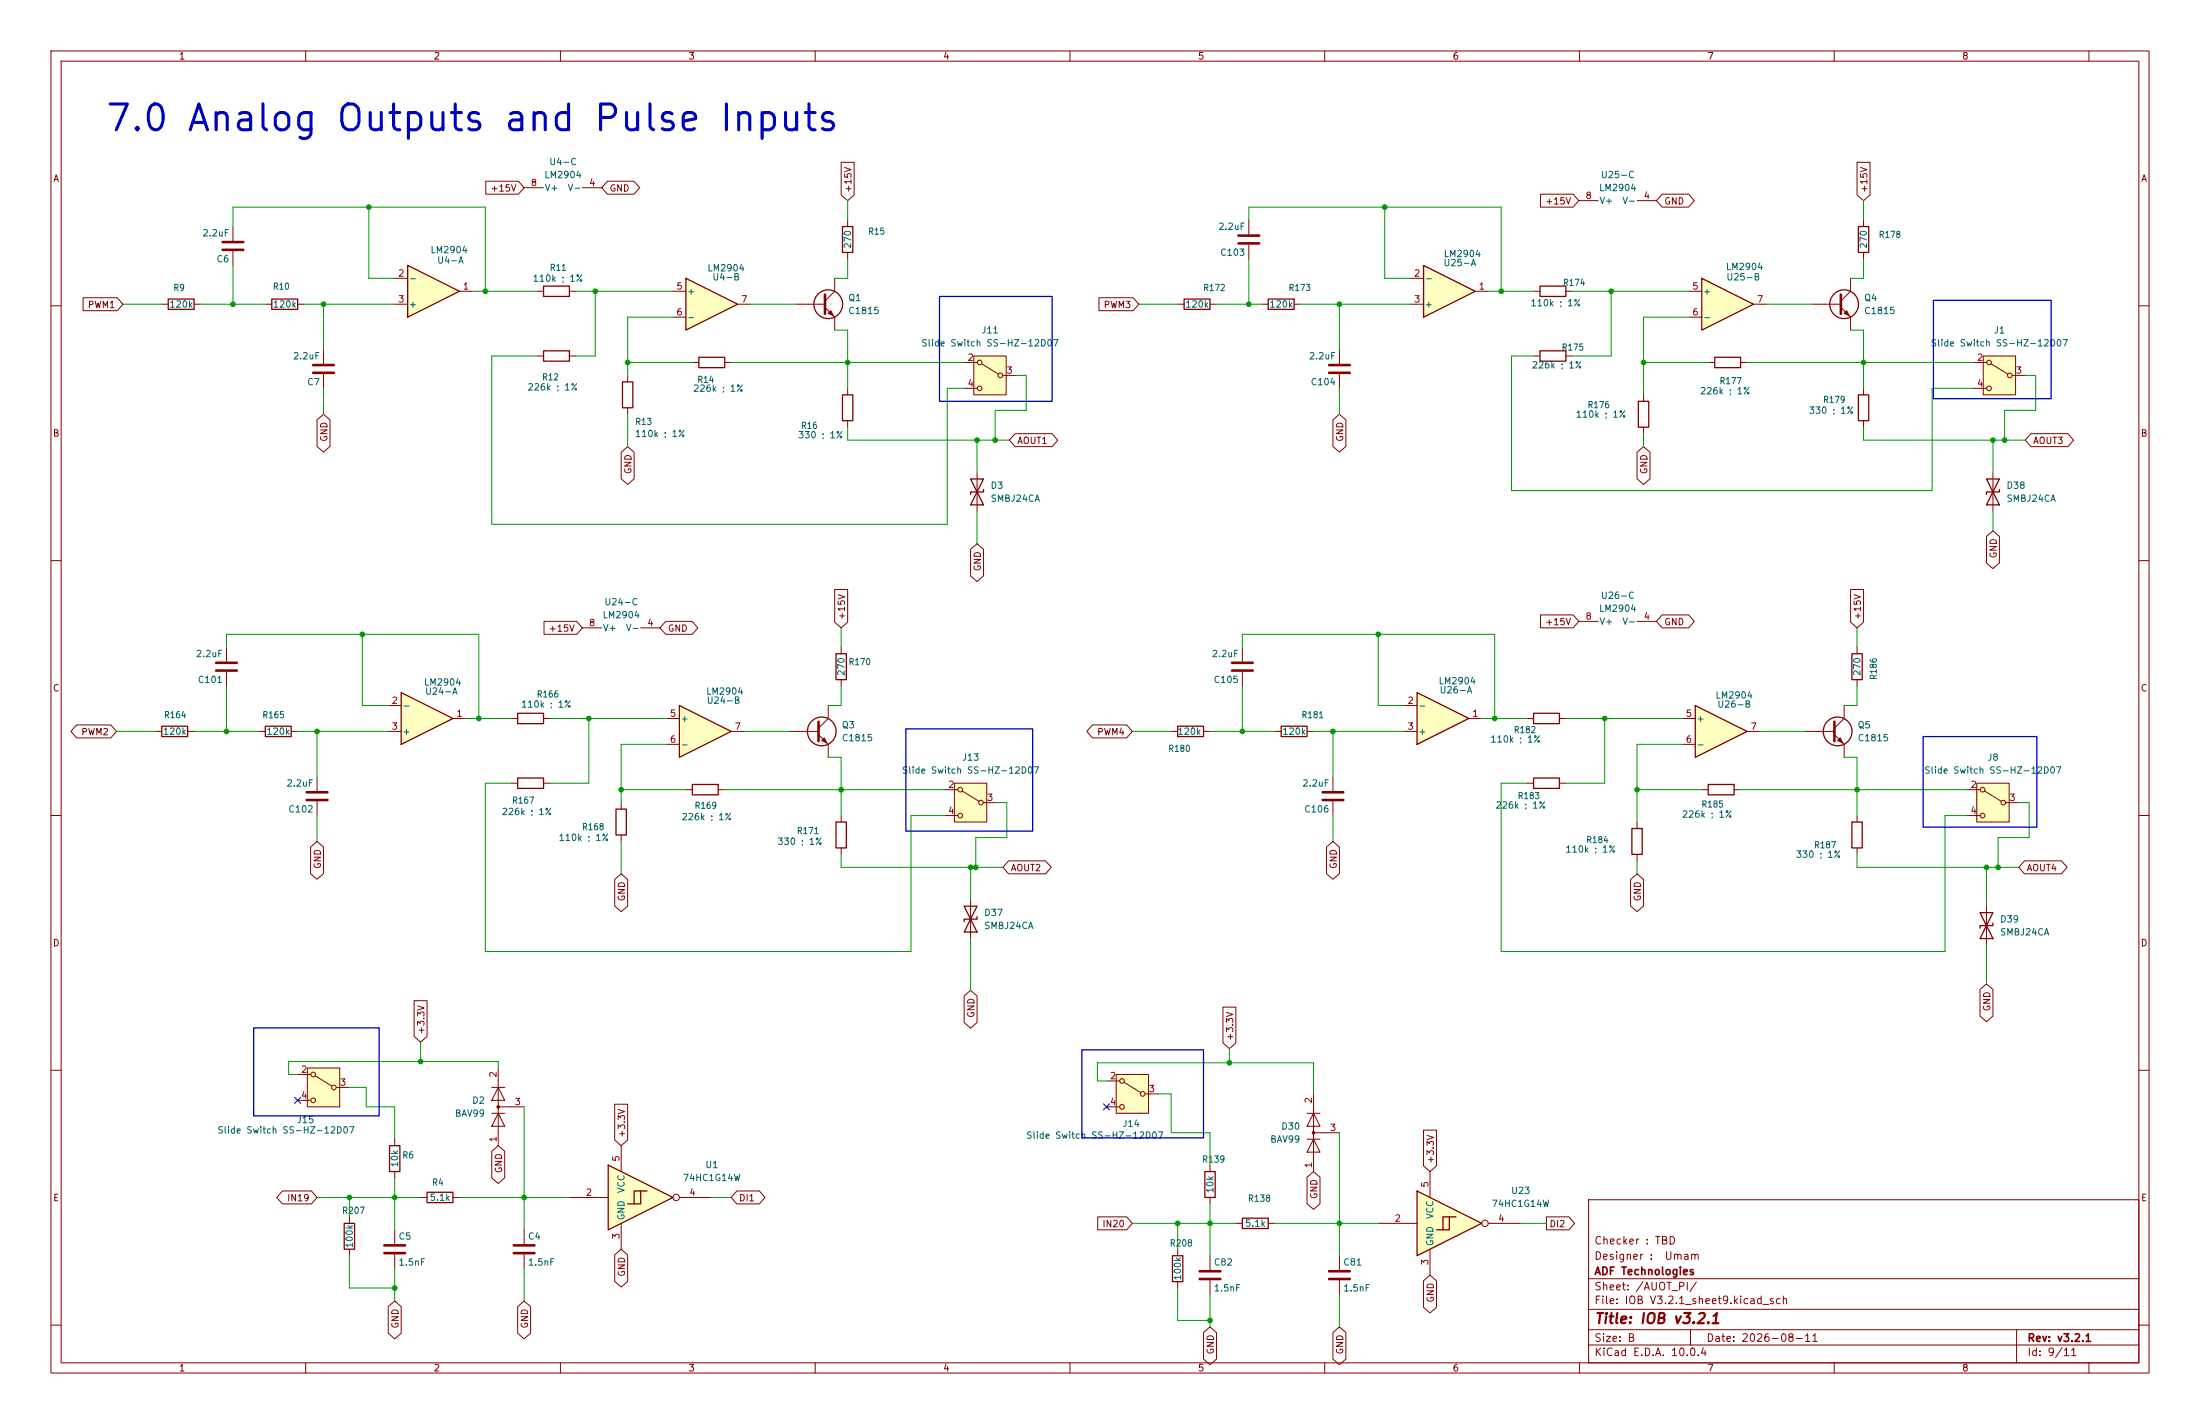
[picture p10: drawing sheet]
<svg xmlns="http://www.w3.org/2000/svg" width="432mm" height="279mm" viewBox="0 0 432 279" stroke-linecap="round" stroke-linejoin="round" font-family="sans-serif">
<g fill="none" stroke="#840000" stroke-width=".2">
<path d="M10 10h411.8v259.4h-411.8zM12 12h407.8v255.4h-407.8zM60 10v2M110 10v2M160 10v2M210 10v2M260 10v2M310 10v2M360 10v2M410 10v2M10 60h2M419.8 60h2"/>
<path d="M10 110h2M419.8 110h2M10 160h2M419.8 160h2M10 210h2M419.8 210h2M237.5 228.6v1.3M237.5 235v1.2M311.8 235.4h108v32h-108zM10 260h2M311.8 256.9h108M311.8 250.9h108"/>
<path d="M419.8 260h2M60 267.4v2M110 267.4v2M160 267.4v2M210 267.4v2M260 267.4v2M310 267.4v2M311.8 263.9h108M311.8 260.9h108M331.8 260.9v3M360 267.4v2M395.8 260.9v6.5"/>
<path d="M410 267.4v2"/>
</g>
<path d="M236.5 229.9h2v5.1h-2z" fill="none" stroke="#840000" stroke-width=".25"/>
<path d="M278.1 135.9l10.2 5.1-10.2 5.1z" fill="#ffffc2"/>
<path d="M33 58.7h5.1v2h-5.1zM53.3 58.7h5.1v2h-5.1zM364.7 44.5h2.1v5h-2.1zM321.6 78.7h2v5.1h-2zM336.5 70.1h5.1v2h-5.1zM278.1 135.9l10.2 5.1-10.2 5.1zM120.9 158.8h2v5h-2z" fill="none" stroke="#840000" stroke-width=".25"/>
<g fill="none" stroke="#840000" stroke-width=".2">
<path d="M31.7 59.7h1.3M38.1 59.7h1.3M45.7 44.5v2.7M45.7 49.3v2.8M52.1 59.7h1.2M58.4 59.7h1.3M365.8 43.2v1.3M365.8 49.5v1.3M322.6 77.5v1.2M335.3 71.1h1.2M341.6 71.1h1.3M322.6 83.8v1.3"/>
<path d="M275.6 138.4h2.5M121.9 157.5v1.3M275.6 143.5h2.5M288.3 141h2.5M121.9 163.8v1.3M102.9 241.3v2.8M102.9 246.1v2.8M237.5 246.4v2.8M237.5 251.2v2.8"/>
</g>
<path d="M43.7 49h4.1M43.7 47.5h4.1M100.8 244.3h4.1M100.8 245.9h4.1M235.5 249.4h4M235.5 251h4" fill="none" stroke="#840000" stroke-width=".51"/>
<path d="M80 52.1l10.2 5.1-10.2 5z" fill="#ffffc2"/>
<g fill="none" stroke="#840000" stroke-width=".25">
<path d="M80 52.1l10.2 5.1-10.2 5zM364.7 77.5h2.1v5.1h-2.1z"/>
<circle cx="361.9" cy="59.7" r="2.82"/>
</g>
<g fill="none" stroke="#840000" stroke-width=".2">
<path d="M309.9 39.4h3.8M321.3 39.4h3.8M77.5 54.6h2.5M77.5 59.7h2.5M90.2 57.2h2.5M355.6 59.7h5.7M363.2 54.6v2.6l-1.9 1.9M63.5 68.6v2.8M63.5 73.4v2.8M361.3 60.3l1.9 1.9v2.6M365.8 76.2v1.3M365.8 82.6v1.2"/>
<path d="M243.8 127v2.8M243.8 131.8v2.8M96.5 218.4h2.6M96.5 213.4h2.6M97.8 218.4l1.3 2.6h-2.6zM97.8 213.4l1.3 2.5h-2.6zM97.8 209.6v15.2M97.8 217.2h5.1"/>
</g>
<path d="M361.3 57.8v3.8M61.5 73.2h4M61.5 71.6h4M241.8 131.6h4.1M241.8 130h4.1" fill="none" stroke="#840000" stroke-width=".51"/>
<g fill="#840000" stroke="#840000" stroke-width=".2">
<path d="M361.9 61.5l.6-.5 .5 1z"/>
<circle cx="97.8" cy="217.2" r=".25"/>
</g>
<path d="M60.3 209.6h6.4v7.6h-6.4z" fill="#ffffc2"/>
<g fill="none" stroke="#840000" stroke-width=".2">
<path d="M44.4 127v2.8M44.4 131.8v2.8M30.5 143.5h1.2M36.8 143.5h1.3M50.8 143.5h1.3M57.1 143.5h1.3M100.3 153.7h1.3M106.7 153.7h1.2M58.4 210.8h2.6M58.4 215.9h2.6M60.3 209.6h6.4v7.6h-6.4zM61.8 211.1l3.4 2"/>
<path d="M66 213.4h2.6"/>
<circle cx="61.5" cy="215.9" r=".46"/>
<circle cx="61.5" cy="210.8" r=".46"/>
<circle cx="65.5" cy="213.4" r=".46"/>
</g>
<path d="M31.7 142.5h5.1v2h-5.1zM52.1 142.5h5v2h-5zM101.6 152.7h5.1v2h-5.1z" fill="none" stroke="#840000" stroke-width=".25"/>
<path d="M42.4 131.6h4.1M42.4 130h4.1" fill="none" stroke="#840000" stroke-width=".51"/>
<path d="M334 54.6l10.2 5.1-10.2 5.1z" fill="#ffffc2"/>
<path d="M334 54.6l10.2 5.1-10.2 5.1z" fill="none" stroke="#840000" stroke-width=".25"/>
<path d="M331.5 57.2h2.5M344.2 59.7h2.5M331.5 62.2h2.5" fill="none" stroke="#840000" stroke-width=".2"/>
<path d="M78.7 135.9l10.2 5.1-10.2 5.1z" fill="#ffffc2"/>
<g fill="none" stroke="#840000" stroke-width=".25">
<path d="M78.7 135.9l10.2 5.1-10.2 5.1z"/>
<circle cx="360.7" cy="143.5" r="2.82"/>
</g>
<path d="M76.2 138.4h2.5M361.9 138.4v2.6l-1.9 1.9M76.2 143.5h2.5M88.9 141h2.5M354.3 143.5h5.7M360 144.1l1.9 2v2.5M256.5 218.4h2.6M257.8 218.4l1.3 2.6h-2.6zM257.8 214.6v15.3M256.5 223.5h2.6M257.8 223.5l1.3 2.6h-2.6zM257.8 222.3h5.1" fill="none" stroke="#840000" stroke-width=".2"/>
<g fill="#840000" stroke="#840000" stroke-width=".2">
<path d="M360.7 145.3l.5-.5 .5 1z"/>
<circle cx="257.8" cy="222.2" r=".25"/>
</g>
<path d="M360 141.6v3.8" fill="none" stroke="#840000" stroke-width=".51"/>
<path d="M332.7 138.4l10.2 5.1-10.2 5.1z" fill="#ffffc2"/>
<path d="M302.3 56.1h5v2.1h-5zM302.3 68.8h5v2.1h-5zM101.6 140h5.1v2h-5.1zM332.7 138.4l10.2 5.1-10.2 5.1zM335.3 153.9h5.1v2.1h-5.1z" fill="none" stroke="#840000" stroke-width=".25"/>
<path d="M301 57.2h1.3M307.3 57.2h1.3M301 69.9h1.3M307.3 69.9h1.3M100.3 141h1.3M106.7 141h1.2M330.2 141h2.5M330.2 146.1h2.5M334 154.9h1.3M340.4 154.9h1.2M342.9 143.5h2.5" fill="none" stroke="#840000" stroke-width=".2"/>
<path d="M134.6 54.6l10.2 5.1-10.2 5.1z" fill="#ffffc2"/>
<path d="M134.6 54.6l10.2 5.1-10.2 5.1zM137.2 70.1h5v2h-5zM165.4 77.5h2v5.1h-2z" fill="none" stroke="#840000" stroke-width=".25"/>
<path d="M132.1 57.2h2.5M144.8 59.7h2.5M132.1 62.2h2.5M135.9 71.1h1.3M142.2 71.1h1.3M166.4 76.2v1.3M166.4 82.6v1.2" fill="none" stroke="#840000" stroke-width=".2"/>
<path d="M219.1 210.8h6.3v7.6h-6.3z" fill="#ffffc2"/>
<g fill="none" stroke="#840000" stroke-width=".2">
<path d="M166.4 43.2v1.3M166.4 49.5v1.3M247.6 59.7h1.3M254 59.7h1.3M391.2 92.7v7.6M389.9 177.8v7.6M217.2 212.1h2.5M217.2 217.2h2.5M219.1 210.8h6.3v7.6h-6.3zM220.6 212.3l3.3 2.1M224.8 214.6h2.5"/>
<circle cx="220.2" cy="217.2" r=".46"/>
<circle cx="220.2" cy="212.1" r=".46"/>
<circle cx="224.3" cy="214.6" r=".46"/>
</g>
<path d="M165.4 44.5h2v5h-2zM248.9 58.7h5.1v2h-5.1zM389.9 94l2.5 5.1h-2.5l2.5-5.1zM392.4 96v.5h-2.5v.5M388.6 179.1l2.6 5.1h-2.6l2.6-5.1zM391.2 181.1v.5h-2.6v.5" fill="none" stroke="#840000" stroke-width=".25"/>
<path d="M191.1 69.9h6.4v7.6h-6.4z" fill="#ffffc2"/>
<g fill="none" stroke="#840000" stroke-width=".2">
<path d="M189.2 71.1h2.6M189.2 76.2h2.6M191.1 69.9h6.4v7.6h-6.4zM192.7 71.4l3.3 2M196.8 73.7h2.6"/>
<circle cx="192.3" cy="71.1" r=".46"/>
<circle cx="192.3" cy="76.2" r=".46"/>
<circle cx="196.3" cy="73.7" r=".46"/>
</g>
<path d="M278.1 233.7l12.7 6.3-12.7 6.4z" fill="#ffffc2"/>
<path d="M106.7 68.8h5.1v2.1h-5.1zM122.2 74.9h2v5.1h-2zM190.5 94l2.5 5.1h-2.5l2.5-5.1zM193 96v.5h-2.5v.5M363.5 128.3h2v5.1h-2zM251.5 142.5h5v2h-5zM301 152.7h5.1v2h-5.1zM320.3 162.6h2v5h-2zM363.5 161.3h2v5.1h-2zM278.1 233.7l12.7 6.3-12.7 6.4zM284.5 238.8v2.5h-2.6M285.7 238.8h-2.5v2.5" fill="none" stroke="#840000" stroke-width=".25"/>
<g fill="none" stroke="#840000" stroke-width=".2">
<path d="M105.4 69.9h1.3M111.8 69.9h1.2M123.2 73.7v1.2M262.9 68.6v2.8M262.9 73.4v2.8M123.2 80v1.3M191.8 92.7v7.6M309.9 121.9h3.8M321.3 121.9h3.8M364.5 127v1.3M364.5 133.4v1.2M250.2 143.5h1.3"/>
<path d="M256.5 143.5h1.3M261.6 152.4v2.8M261.6 157.2v2.8M299.7 153.7h1.3M306.1 153.7h1.2M321.3 161.3v1.3M321.3 167.6v1.3M364.5 160v1.3M364.5 166.4v1.2M280.7 229.9v5.1M270.5 240h7.6M280.7 245.1v5.1"/>
<path d="M292.1 240h6.3"/>
<circle cx="291.5" cy="240" r=".63"/>
</g>
<path d="M260.9 73.2h4M260.9 71.6h4M259.6 157h4.1M259.6 155.4h4.1" fill="none" stroke="#840000" stroke-width=".51"/>
<path d="M389.3 69.9h6.3v7.6h-6.3z" fill="#ffffc2"/>
<g fill="none" stroke="#840000" stroke-width=".2">
<path d="M102.9 36.8h3.8M114.3 36.8h3.8M105.4 57.2h1.3M111.8 57.2h1.2M156.2 59.7h5.7M163.8 54.6v2.6l-1.9 1.9M231.1 59.7h1.3M237.5 59.7h1.3M245.1 43.2v2.8M245.1 48v2.8M161.9 60.3l1.9 1.9v2.6M387.3 71.1h2.6"/>
<path d="M387.3 76.2h2.6M389.3 69.9h6.3v7.6h-6.3zM390.8 71.4l3.3 2M395 73.7h2.5"/>
<circle cx="390.4" cy="71.1" r=".46"/>
<circle cx="390.4" cy="76.2" r=".46"/>
<circle cx="394.5" cy="73.7" r=".46"/>
</g>
<g fill="none" stroke="#840000" stroke-width=".25">
<path d="M106.7 56.1h5.1v2.1h-5.1zM232.4 58.7h5.1v2h-5.1z"/>
<circle cx="162.6" cy="59.7" r="2.82"/>
</g>
<path d="M161.9 57.8v3.8M243.1 47.8h4M243.1 46.2h4" fill="none" stroke="#840000" stroke-width=".51"/>
<path d="M162.6 61.5l.5-.5 .5 1z" fill="#840000" stroke="#840000" stroke-width=".2"/>
<path d="M279.4 52.1l10.2 5.1-10.2 5z" fill="#ffffc2"/>
<path d="M279.4 52.1l10.2 5.1-10.2 5zM301 140h5.1v2h-5.1zM231.1 142.5h5.1v2h-5.1zM243.8 239h5.1v2h-5.1zM230.1 246.4h2.1v5.1h-2.1z" fill="none" stroke="#840000" stroke-width=".25"/>
<g fill="none" stroke="#840000" stroke-width=".2">
<path d="M276.9 54.6h2.5M276.9 59.7h2.5M289.6 57.2h2.5M62.2 152.4v2.8M62.2 157.2v2.8M229.9 143.5h1.2M236.2 143.5h1.3M299.7 141h1.3M306.1 141h1.2M231.1 245.1v1.3M231.1 251.5v1.2M242.6 240h1.2"/>
<path d="M248.9 240h1.3M262.9 246.4v2.8M262.9 251.2v2.8"/>
</g>
<path d="M60.2 157h4.1M60.2 155.4h4.1M260.9 249.4h4M260.9 251h4" fill="none" stroke="#840000" stroke-width=".51"/>
<path d="M388 153.7h6.3v7.6h-6.3z" fill="#ffffc2"/>
<g fill="none" stroke="#840000" stroke-width=".2">
<path d="M162.6 138.4v2.6l-1.9 1.9M165.1 127v1.3M165.1 133.4v1.2M154.9 143.5h5.8M160.7 144.1l1.9 2v2.5M386.1 154.9h2.5M388 153.7h6.3v7.6h-6.3zM389.5 155.2l3.3 2M393.7 157.5h2.5M386.1 160h2.5"/>
<circle cx="389.1" cy="154.9" r=".46"/>
<circle cx="393.2" cy="157.5" r=".46"/>
<circle cx="389.1" cy="160" r=".46"/>
</g>
<path d="M160.7 141.6v3.8" fill="none" stroke="#840000" stroke-width=".51"/>
<g fill="none" stroke="#840000" stroke-width=".25">
<path d="M164.1 128.3h2v5.1h-2z"/>
<circle cx="161.3" cy="143.5" r="2.82"/>
</g>
<path d="M161.3 145.3l.5-.5 .5 1z" fill="#840000" stroke="#840000" stroke-width=".2"/>
<path d="M133.3 138.4l10.2 5.1-10.2 5.1z" fill="#ffffc2"/>
<path d="M133.3 138.4l10.2 5.1-10.2 5.1zM135.9 153.9h5.1v2.1h-5.1zM164.1 161.3h2v5.1h-2z" fill="none" stroke="#840000" stroke-width=".25"/>
<path d="M130.8 141h2.5M130.8 146.1h2.5M134.6 154.9h1.3M141 154.9h1.2M143.5 143.5h2.5M165.1 160v1.3M165.1 166.4v1.2" fill="none" stroke="#840000" stroke-width=".2"/>
<path d="M187.3 153.7h6.4v7.6h-6.4z" fill="#ffffc2"/>
<g fill="none" stroke="#840000" stroke-width=".2">
<path d="M114.3 123.2h3.8M125.7 123.2h3.8M185.4 154.9h2.6M187.3 153.7h6.4v7.6h-6.4zM188.8 155.2l3.4 2M193 157.5h2.6M185.4 160h2.6M190.5 176.5v7.7M68.6 238.8v1.2M77.5 223.5v1.3M77.5 229.9v1.2M82.5 235h1.3"/>
<path d="M88.9 235h1.3M68.6 245.1v1.3"/>
<circle cx="188.5" cy="154.9" r=".46"/>
<circle cx="192.5" cy="157.5" r=".46"/>
<circle cx="188.5" cy="160" r=".46"/>
</g>
<path d="M189.2 177.8l2.6 5.1h-2.6l2.6-5.1zM191.8 179.8v.5h-2.6v.5M76.5 224.8h2v5.1h-2zM83.8 233.9h5.1v2.1h-5.1zM67.6 240h2v5.1h-2z" fill="none" stroke="#840000" stroke-width=".25"/>
<path d="M119.4 228.6l12.7 6.4-12.7 6.3z" fill="#ffffc2"/>
<path d="M119.4 228.6l12.7 6.4-12.7 6.3zM125.7 233.7v2.5h-2.5M127 233.7h-2.5v2.5" fill="none" stroke="#840000" stroke-width=".25"/>
<g fill="none" stroke="#840000" stroke-width=".2">
<path d="M95.3 35.6h6.5l1.1 1.2-1.1 1.3h-6.5zM119.2 35.6h5.2l1.1 1.2-1.1 1.3h-5.2l-1.1-1.3zM165.1 31.8h2.5v6.5l-1.2 1.1-1.3-1.1zM302.4 38.1h6.4l1.1 1.3-1.1 1.2h-6.4zM326.2 38.1h5.2l1.1 1.3-1.1 1.2h-5.2l-1.1-1.2zM364.5 31.8h2.5v6.5l-1.2 1.1-1.3-1.1zM16.3 58.4h6.7l1.1 1.3-1.1 1.3h-6.7zM215.7 58.4h6.7l1.1 1.3-1.1 1.3h-6.7zM62.2 82.4l1.3-1.1 1.3 1.1v5.2l-1.3 1.1-1.3-1.1zM121.9 88.7l1.3-1.1 1.3 1.1v5.2l-1.3 1.2-1.3-1.2zM199.2 85.1h7.3l1.1 1.3-1.1 1.2h-7.3l-1.1-1.2zM261.6 82.4l1.3-1.1 1.3 1.1v5.2l-1.3 1.1-1.3-1.1z"/>
<path d="M321.3 88.7l1.3-1.1 1.3 1.1v5.2l-1.3 1.2-1.3-1.2zM398.6 85.1h7.3l1.1 1.3-1.1 1.2h-7.3l-1.1-1.2zM163.8 115.7h2.6v6.4l-1.3 1.1-1.3-1.1zM190.5 107.8l1.3-1.1 1.2 1.1v5.2l-1.2 1.1-1.3-1.1zM363.2 115.7h2.6v6.4l-1.3 1.1-1.3-1.1zM389.9 105.3l1.3-1.2 1.2 1.2v5.2l-1.2 1.1-1.3-1.1zM106.8 121.9h6.4l1.1 1.3-1.1 1.3h-6.4zM130.7 121.9h5.2l1.1 1.3-1.1 1.3h-5.2l-1.2-1.3zM302.4 120.6h6.4l1.1 1.3-1.1 1.3h-6.4zM326.2 120.6h5.2l1.1 1.3-1.1 1.3h-5.2l-1.1-1.3zM15 142.2h6.7l1.2 1.3-1.2 1.3h-6.7l-1.1-1.3zM214.4 142.2h6.7l1.1 1.3-1.1 1.3h-6.7l-1.1-1.3z"/>
<path d="M61 166.2l1.2-1.1 1.3 1.1v5.2l-1.3 1.1-1.2-1.1zM120.6 172.6l1.3-1.1 1.3 1.1v5.2l-1.3 1.1-1.3-1.1zM198 168.9h7.2l1.1 1.3-1.1 1.3h-7.2l-1.2-1.3zM260.3 166.2l1.3-1.1 1.3 1.1v5.2l-1.3 1.1-1.3-1.1zM320 172.6l1.3-1.1 1.3 1.1v5.2l-1.3 1.1-1.3-1.1zM397.4 168.9h7.2l1.1 1.3-1.1 1.3h-7.2l-1.2-1.3zM81.3 196.3h2.5v7.1l-1.3 1.1-1.2-1.1zM189.2 195.4l1.3-1.1 1.3 1.1v5.2l-1.3 1.1-1.3-1.1zM240 197.6h2.6v7l-1.3 1.1-1.3-1.1zM388.6 194.2l1.3-1.2 1.3 1.2v5.2l-1.3 1.1-1.3-1.1zM120.6 216.7h2.6v7l-1.3 1.1-1.3-1.1zM55.4 233.7h5.7l1.1 1.3-1.1 1.2h-5.7l-1.1-1.2z"/>
<path d="M96.5 225.9l1.3-1.1 1.3 1.1v5.2l-1.3 1.1-1.3-1.1zM111.8 235h7.6M121.9 224.8v5.1M133.3 235h6.4M144.6 233.7h4.4l1.2 1.3-1.2 1.2h-4.4l-1.1-1.2zM215.5 238.8h5.6l1.1 1.2-1.1 1.3h-5.6zM256.5 231l1.3-1.1 1.3 1.1v5.2l-1.3 1.1-1.3-1.1zM279.4 221.7h2.5v7.1l-1.2 1.1-1.3-1.1zM303.5 238.8h4.4l1.2 1.2-1.2 1.3h-4.4zM76.2 256.4l1.3-1.1 1.2 1.1v5.2l-1.2 1.1-1.3-1.1zM77.5 241.3v2.8M77.5 246.1v2.8"/>
<path d="M101.6 256.4l1.3-1.1 1.2 1.1v5.2l-1.2 1.1-1.3-1.1zM120.6 246.2l1.3-1.1 1.3 1.1v5.2l-1.3 1.1-1.3-1.1zM121.9 240v5.1M279.4 251.3l1.3-1.1 1.2 1.1v5.2l-1.2 1.1-1.3-1.1zM236.2 261.5l1.3-1.1 1.3 1.1v5.2l-1.3 1.1-1.3-1.1zM261.6 261.5l1.3-1.1 1.3 1.1v5.2l-1.3 1.1-1.3-1.1z"/>
<circle cx="132.7" cy="234.9" r=".63"/>
</g>
<path d="M75.4 244.3h4.1M75.4 245.9h4.1" fill="none" stroke="#840000" stroke-width=".51"/>
<g fill="none" stroke="#009600" stroke-width=".2">
<path d="M166.4 39.4v3.8M365.8 39.4v3.8M24.1 59.7h7.6M39.4 59.7h12.7M45.7 44.5v-3.9h49.5v16.6M45.7 52.1v7.6M59.7 59.7h17.8M63.5 59.7v8.9M72.4 40.6v14h5.1M92.7 57.2h12.7M113 57.2h19.1M116.8 57.2v12.7h-3.8"/>
<path d="M147.3 59.7h8.9M166.4 50.8v3.8h-2.6M223.5 59.7h7.6M238.8 59.7h8.8M245.1 43.2v-2.6h49.5v16.6M245.1 50.8v8.9M255.3 59.7h21.6M262.9 59.7v8.9M271.8 40.6v14h5.1M292.1 57.2h8.9M308.6 57.2h22.9M316.2 57.2v12.7h-7.6"/>
<path d="M346.7 59.7h8.9M365.8 50.8v3.8h-2.6M63.5 76.2v5.1M105.4 69.9h-8.9v33h89.4v-26.7h3.3M123.2 71.1h12.7M132.1 62.2h-8.9v11.5M143.5 71.1h45.7M163.8 64.8h2.6v11.4M199.4 73.7h2v6.8h-6.1v5.9M262.9 76.2v5.1M301 69.9h-4.3v26.4h82.5v-20.1h8.1M322.6 71.1h12.7"/>
<path d="M331.5 62.2h-8.9v15.3M342.9 71.1h44.4M363.2 64.8h2.6v11.4M397.5 73.7h2v6.8h-6.1v5.9M123.2 81.3v6.3M166.4 83.8v2.6h31.7M191.8 86.4v6.3M322.6 85.1v2.5M365.8 83.8v2.6h31.7M391.2 86.4v6.3M191.8 100.3v6.4M391.2 100.3v3.8"/>
<path d="M44.4 127v-2.5h49.6v16.5M44.4 134.6v8.9M71.1 124.5v13.9h5.1M165.1 134.6v3.8h-2.5M165.1 123.2v3.8M243.8 127v-2.5h49.6v16.5M243.8 134.6v8.9M270.5 124.5v13.9h5.1M364.5 123.2v3.8M364.5 134.6v3.8h-2.6M22.9 143.5h7.6M38.1 143.5h12.7"/>
<path d="M58.4 143.5h17.8M62.2 143.5v8.9M91.4 141h8.9M100.3 153.7h-5.1v33h83.6v-26.7h6.6M107.9 141h22.9M115.6 141v12.7h-7.7M121.9 154.9h12.7M130.8 146.1h-8.9v11.4M142.2 154.9h43.2M146 143.5h8.9M162.6 148.6h2.5v11.4M195.6 157.5h2v6.8h-6.1v5.9"/>
<path d="M222.2 143.5h7.7M237.5 143.5h12.7M257.8 143.5h17.8M261.6 143.5v8.9M290.8 141h8.9M299.7 153.7h-5.1v33h87.2v-26.7h4.3M307.3 141h22.9M315 141v12.7h-7.7M321.3 154.9h12.7M330.2 146.1h-8.9v15.2M341.6 154.9h44.5M345.4 143.5h8.9"/>
<path d="M361.9 148.6h2.6v11.4M396.2 157.5h2.1v6.8h-6.1v5.9M62.2 160v5.1M121.9 165.1v6.4M165.1 167.6v2.6h31.7M190.5 170.2v6.3M261.6 160v5.1M321.3 168.9v2.6M364.5 167.6v2.6h31.7M389.9 170.2v7.6M190.5 184.2v10.1M389.9 185.4v7.6"/>
<path d="M68.6 213.4h3.3v3.8h5.6v6.3M82.5 204.5v3.8M97.8 209.6v-1.3h-41.2v2.5h1.8M102.9 217.2v24.1M217.2 212.1h-1.8v-3.6h42.4v6.1M227.3 214.6h2.6v7.7h7.6v6.3M241.3 205.7v2.8M62.2 235h20.3M68.6 235v3.8M77.5 231.1v10.2M90.2 235h21.6M139.7 235h3.8"/>
<path d="M237.5 236.2v10.2M262.9 222.3v24.1M68.6 246.4v6.3h8.9M77.5 248.9v6.4M102.9 248.9v6.4M222.2 240h20.4M231.1 252.7v6.4h6.4M231.1 240v5.1M237.5 254v6.4M250.2 240h20.3M262.9 254v6.4M298.4 240h5.1"/>
</g>
<path d="M57.8 215.3l1.2 1.2M59 215.3l-1.2 1.2M216.6 216.6l1.2 1.2M217.8 216.6l-1.2 1.2" fill="none" stroke="#000084" stroke-width=".2"/>
<path d="M184.4 58.2h22.1v20.5h-22.1zM379.5 58.9h23.1v19.3h-23.1zM177.8 143h24.9v20.1h-24.9zM377.4 144.5h22.4v17.8h-22.4zM49.8 201.7h24.6v17.2h-24.6zM212.3 206h23.9v17.3h-23.9z" fill="none" stroke="#0000c2" stroke-width=".25"/>
<g fill="#009600" stroke="#009600" stroke-width=".2">
<circle cx="322.6" cy="71.1" r=".46"/>
<circle cx="365.8" cy="71.1" r=".46"/>
<circle cx="294.6" cy="57.2" r=".46"/>
<circle cx="316.2" cy="57.2" r=".46"/>
<circle cx="271.8" cy="40.6" r=".46"/>
<circle cx="195.3" cy="86.4" r=".46"/>
<circle cx="191.8" cy="86.4" r=".46"/>
<circle cx="245.1" cy="59.7" r=".46"/>
<circle cx="262.9" cy="59.7" r=".46"/>
<circle cx="270.5" cy="124.5" r=".46"/>
<circle cx="231.1" cy="240" r=".46"/>
<circle cx="191.5" cy="170.2" r=".46"/>
<circle cx="190.5" cy="170.2" r=".46"/>
<circle cx="241.3" cy="208.5" r=".46"/>
<circle cx="243.8" cy="143.5" r=".46"/>
<circle cx="261.6" cy="143.5" r=".46"/>
<circle cx="364.5" cy="154.9" r=".46"/>
<circle cx="392.2" cy="170.2" r=".46"/>
<circle cx="389.9" cy="170.2" r=".46"/>
<circle cx="391.2" cy="86.4" r=".46"/>
<circle cx="393.4" cy="86.4" r=".46"/>
<circle cx="237.5" cy="259.1" r=".46"/>
<circle cx="262.9" cy="240" r=".46"/>
<circle cx="237.5" cy="240" r=".46"/>
<circle cx="321.3" cy="154.9" r=".46"/>
<circle cx="315" cy="141" r=".46"/>
<circle cx="293.4" cy="141" r=".46"/>
<circle cx="115.6" cy="141" r=".46"/>
<circle cx="71.1" cy="124.5" r=".46"/>
<circle cx="165.1" cy="154.9" r=".46"/>
<circle cx="44.4" cy="143.5" r=".46"/>
<circle cx="62.2" cy="143.5" r=".46"/>
<circle cx="77.5" cy="235" r=".46"/>
<circle cx="102.9" cy="235" r=".46"/>
<circle cx="68.6" cy="235" r=".46"/>
<circle cx="77.5" cy="252.7" r=".46"/>
<circle cx="72.4" cy="40.6" r=".46"/>
<circle cx="45.7" cy="59.7" r=".46"/>
<circle cx="116.8" cy="57.2" r=".46"/>
<circle cx="63.5" cy="59.7" r=".46"/>
<circle cx="82.5" cy="208.3" r=".46"/>
<circle cx="121.9" cy="154.9" r=".46"/>
<circle cx="94" cy="141" r=".46"/>
<circle cx="166.4" cy="71.1" r=".46"/>
<circle cx="95.2" cy="57.2" r=".46"/>
<circle cx="123.2" cy="71.1" r=".46"/>
</g>
<text font-size="5.1" fill="#0000c2" x="20.4" y="27">7.0 Analog Outputs and Pulse Inputs</text>
<text font-size="2" fill="#840000" x="312.8" y="260.2">Title: IOB v3.2.1</text>
<g font-size="1.5" fill="#840000">
<text x="312.8" y="244.5">Checker : TBD</text>
<text x="312.8" y="250.5">ADF Technologies</text>
<text x="312.8" y="247.5">Designer :</text>
<text x="326.6" y="247.5">Umam</text>
<text x="312.8" y="256.2">File: IOB V3.2.1_sheet9.kicad_sch</text>
<text x="312.8" y="253.5">Sheet: /AUOT_PI/</text>
<text x="312.8" y="263.6">Size: B</text>
<text x="334.8" y="263.6">Date: 2026-08-11</text>
<text x="397.8" y="263.6">Rev: v3.2.1</text>
<text x="312.8" y="266.4">KiCad E.D.A. 10.0.4</text>
<text x="397.8" y="266.4">Id: 9/11</text>
</g>
<g font-size="1.3" fill="#840000">
<text x="35" y="12">1</text>
<text x="85" y="12">2</text>
<text x="135" y="12">3</text>
<text x="185" y="12">4</text>
<text x="235" y="12">5</text>
<text x="285" y="12">6</text>
<text x="335" y="12">7</text>
<text x="385" y="12">8</text>
<text x="10.3" y="36">A</text>
<text x="420.1" y="36">A</text>
<text x="96.2" y="37.9">+15V</text>
<text x="119.5" y="37.9">GND</text>
<text x="167.4" y="37.9" transform="rotate(-90 167.4 37.9)">+15V</text>
<text x="303.2" y="40.4">+15V</text>
<text x="326.5" y="40.4">GND</text>
<text x="366.8" y="37.9" transform="rotate(-90 366.8 37.9)">+15V</text>
<text x="17.1" y="60.8">PWM1</text>
<text x="216.5" y="60.8">PWM3</text>
<text x="10.3" y="86">B</text>
<text x="64.6" y="86.8" transform="rotate(-90 64.6 86.8)">GND</text>
<text x="199.5" y="87.4">AOUT1</text>
<text x="264" y="86.8" transform="rotate(-90 264 86.8)">GND</text>
<text x="398.9" y="87.4">AOUT3</text>
<text x="420.1" y="86">B</text>
<text x="124.3" y="93.1" transform="rotate(-90 124.3 93.1)">GND</text>
<text x="323.6" y="93.1" transform="rotate(-90 323.6 93.1)">GND</text>
<text x="192.8" y="112.2" transform="rotate(-90 192.8 112.2)">GND</text>
<text x="392.2" y="109.6" transform="rotate(-90 392.2 109.6)">GND</text>
<text x="107.6" y="124.3">+15V</text>
<text x="131" y="124.3">GND</text>
<text x="166.2" y="121.8" transform="rotate(-90 166.2 121.8)">+15V</text>
<text x="303.2" y="123">+15V</text>
<text x="326.5" y="123">GND</text>
<text x="365.6" y="121.8" transform="rotate(-90 365.6 121.8)">+15V</text>
<text x="10.3" y="136">C</text>
<text x="420.1" y="136">C</text>
<text x="15.8" y="144.6">PWM2</text>
<text x="215.2" y="144.6">PWM4</text>
<text x="63.3" y="170.6" transform="rotate(-90 63.3 170.6)">GND</text>
<text x="198.3" y="171.2">AOUT2</text>
<text x="262.7" y="170.6" transform="rotate(-90 262.7 170.6)">GND</text>
<text x="397.7" y="171.2">AOUT4</text>
<text x="123" y="177" transform="rotate(-90 123 177)">GND</text>
<text x="322.4" y="177" transform="rotate(-90 322.4 177)">GND</text>
<text x="10.3" y="186">D</text>
<text x="420.1" y="186">D</text>
<text x="83.6" y="203" transform="rotate(-90 83.6 203)">+3.3V</text>
<text x="191.6" y="199.8" transform="rotate(-90 191.6 199.8)">GND</text>
<text x="391" y="198.5" transform="rotate(-90 391 198.5)">GND</text>
<text x="242.4" y="204.3" transform="rotate(-90 242.4 204.3)">+3.3V</text>
<text x="123" y="223.4" transform="rotate(-90 123 223.4)">+3.3V</text>
<text x="98.9" y="230.3" transform="rotate(-90 98.9 230.3)">GND</text>
<text x="281.7" y="228.4" transform="rotate(-90 281.7 228.4)">+3.3V</text>
<text x="10.3" y="236">E</text>
<text x="56.2" y="236">IN19</text>
<text x="144.9" y="236">DI1</text>
<text x="258.9" y="235.4" transform="rotate(-90 258.9 235.4)">GND</text>
<text x="420.1" y="236">E</text>
<text x="216.3" y="241.1">IN20</text>
<text x="304" y="241.1">DI2</text>
<text x="123" y="250.6" transform="rotate(-90 123 250.6)">GND</text>
<text x="281.7" y="255.7" transform="rotate(-90 281.7 255.7)">GND</text>
<text x="78.5" y="260.8" transform="rotate(-90 78.5 260.8)">GND</text>
<text x="103.9" y="260.8" transform="rotate(-90 103.9 260.8)">GND</text>
<text x="35" y="269.4">1</text>
<text x="85" y="269.4">2</text>
<text x="135" y="269.4">3</text>
<text x="185" y="269.4">4</text>
<text x="235" y="269.4">5</text>
<text x="238.6" y="265.9" transform="rotate(-90 238.6 265.9)">GND</text>
<text x="264" y="265.9" transform="rotate(-90 264 265.9)">GND</text>
<text x="285" y="269.4">6</text>
<text x="335" y="269.4">7</text>
<text x="385" y="269.4">8</text>
</g>
<g font-size="1.3" fill="#006464">
<text x="106.7" y="35.3">LM2904</text>
<text x="107.7" y="32.7">U4-C</text>
<text x="314.1" y="35.3">U25-C</text>
<text x="106.8" y="37.8">V+</text>
<text x="111.3" y="37.8">V-</text>
<text x="313.7" y="37.8">LM2904</text>
<text x="313.8" y="40.3">V+</text>
<text x="318.3" y="40.3">V-</text>
<text x="39.6" y="46.7">2.2uF</text>
<text x="239" y="45.4">2.2uF</text>
<text x="42.4" y="51.8">C6</text>
<text x="84.4" y="50">LM2904</text>
<text x="85.7" y="52">U4-A</text>
<text x="138.7" y="53.5">LM2904</text>
<text x="167.3" y="48.9" transform="rotate(-90 167.3 48.9)">270</text>
<text x="239.4" y="50.5">C103</text>
<text x="283.2" y="52.5">U25-A</text>
<text x="283.3" y="50.8">LM2904</text>
<text x="338.6" y="53.3">LM2904</text>
<text x="366.7" y="48.9" transform="rotate(-90 366.7 48.9)">270</text>
<text x="80.1" y="55.6">-</text>
<text x="104.4" y="55.6">110k ; 1%</text>
<text x="134.7" y="58.1">+</text>
<text x="139.7" y="55.3">U4-B</text>
<text x="166.4" y="59.4">Q1</text>
<text x="279.5" y="55.6">-</text>
<text x="334.1" y="58.1">+</text>
<text x="338.7" y="55.3">U25-B</text>
<text x="365.8" y="59.4">Q4</text>
<text x="33.1" y="60.7">120k</text>
<text x="53.5" y="60.7">120k</text>
<text x="80.1" y="60.7">+</text>
<text x="134.7" y="63.2">-</text>
<text x="166.4" y="61.9">C1815</text>
<text x="192.5" y="65.7">J11</text>
<text x="232.5" y="60.7">120k</text>
<text x="249" y="60.7">120k</text>
<text x="279.5" y="60.7">+</text>
<text x="300.3" y="60.4">110k ; 1%</text>
<text x="334.1" y="63.2">-</text>
<text x="365.8" y="61.9">C1815</text>
<text x="391.2" y="65.7">J1</text>
<text x="57.4" y="70.8">2.2uF</text>
<text x="180.7" y="68.3">Slide Switch SS-HZ-12D07</text>
<text x="256.8" y="70.8">2.2uF</text>
<text x="378.8" y="68.3">Slide Switch SS-HZ-12D07</text>
<text x="60.2" y="75.9">C7</text>
<text x="103.4" y="76.9">226k ; 1%</text>
<text x="135.9" y="77.2">226k ; 1%</text>
<text x="257.1" y="75.9">C104</text>
<text x="300.5" y="72.6">226k ; 1%</text>
<text x="333.6" y="77.7">226k ; 1%</text>
<text x="309.2" y="82.3">110k ; 1%</text>
<text x="354.9" y="81.5">330 ; 1%</text>
<text x="124.5" y="86.1">110k ; 1%</text>
<text x="156.5" y="86.3">330 ; 1%</text>
<text x="194.3" y="96.2">D3</text>
<text x="194.3" y="98.8">SMBJ24CA</text>
<text x="393.7" y="98.8">SMBJ24CA</text>
<text x="393.7" y="96.2">D38</text>
<text x="118.5" y="119.1">U24-C</text>
<text x="314.1" y="117.8">U26-C</text>
<text x="118.2" y="121.6">LM2904</text>
<text x="118.2" y="124.2">V+</text>
<text x="122.7" y="124.2">V-</text>
<text x="313.7" y="120.4">LM2904</text>
<text x="313.8" y="122.9">V+</text>
<text x="318.3" y="122.9">V-</text>
<text x="38.3" y="129.2">2.2uF</text>
<text x="237.7" y="129.2">2.2uF</text>
<text x="38.7" y="134.3">C101</text>
<text x="83.1" y="134.8">LM2904</text>
<text x="83.3" y="136.6">U24-A</text>
<text x="138.5" y="136.6">LM2904</text>
<text x="166.1" y="132.7" transform="rotate(-90 166.1 132.7)">270</text>
<text x="238.1" y="134.3">C105</text>
<text x="282.2" y="134.6">LM2904</text>
<text x="282.4" y="136.4">U26-A</text>
<text x="336.6" y="137.4">LM2904</text>
<text x="365.5" y="132.7" transform="rotate(-90 365.5 132.7)">270</text>
<text x="78.9" y="139.4">-</text>
<text x="102.2" y="139.1">110k ; 1%</text>
<text x="133.5" y="141.9">+</text>
<text x="138.6" y="138.4">U24-B</text>
<text x="165.1" y="143.2">Q3</text>
<text x="278.3" y="139.4">-</text>
<text x="332.9" y="141.9">+</text>
<text x="337" y="139.1">U26-B</text>
<text x="364.5" y="143.2">Q5</text>
<text x="31.9" y="144.5">120k</text>
<text x="52.2" y="144.5">120k</text>
<text x="78.9" y="144.5">+</text>
<text x="133.5" y="147">-</text>
<text x="165.1" y="145.8">C1815</text>
<text x="188.7" y="149.6">J13</text>
<text x="231" y="144.5">120k</text>
<text x="251.6" y="144.5">120k</text>
<text x="278.3" y="144.5">+</text>
<text x="292.4" y="146">110k ; 1%</text>
<text x="332.9" y="147">-</text>
<text x="364.5" y="145.8">C1815</text>
<text x="390" y="149.6">J8</text>
<text x="56.1" y="154.6">2.2uF</text>
<text x="176.9" y="152.1">Slide Switch SS-HZ-12D07</text>
<text x="255.5" y="154.6">2.2uF</text>
<text x="377.6" y="152.1">Slide Switch SS-HZ-12D07</text>
<text x="56.5" y="159.7">C102</text>
<text x="98.3" y="160.2">226k ; 1%</text>
<text x="133.7" y="161.2">226k ; 1%</text>
<text x="255.9" y="159.7">C106</text>
<text x="293.4" y="159">226k ; 1%</text>
<text x="330" y="160.7">226k ; 1%</text>
<text x="109.5" y="165.3">110k ; 1%</text>
<text x="152.5" y="166.1">330 ; 1%</text>
<text x="307.1" y="167.6">110k ; 1%</text>
<text x="352.4" y="168.6">330 ; 1%</text>
<text x="193" y="182.6">SMBJ24CA</text>
<text x="193" y="180">D37</text>
<text x="392.4" y="183.9">SMBJ24CA</text>
<text x="392.4" y="181.3">D39</text>
<text x="58.1" y="220.7">J15</text>
<text x="89.2" y="219.4">BAV99</text>
<text x="92.6" y="216.9">D2</text>
<text x="220.2" y="221.4">J14</text>
<text x="251.4" y="222">D30</text>
<text x="42.5" y="222.7">Slide Switch SS-HZ-12D07</text>
<text x="78.9" y="227.6">R6</text>
<text x="201.3" y="223.7">Slide Switch SS-HZ-12D07</text>
<text x="249.2" y="224.5">BAV99</text>
<text x="78.4" y="229.2" transform="rotate(-90 78.4 229.2)">10k</text>
<text x="84.7" y="233">R4</text>
<text x="133.9" y="232">74HC1G14W</text>
<text x="138.3" y="229.5">U1</text>
<text x="235.8" y="228.4">R139</text>
<text x="67" y="238.5">R207</text>
<text x="84.2" y="235.9">5.1k</text>
<text x="122.9" y="239.5" transform="rotate(-90 122.9 239.5)">GND</text>
<text x="122.9" y="234.2" transform="rotate(-90 122.9 234.2)">VCC</text>
<text x="238.5" y="234.2" transform="rotate(-90 238.5 234.2)">10k</text>
<text x="244.8" y="236.1">R138</text>
<text x="281.6" y="239.3" transform="rotate(-90 281.6 239.3)">VCC</text>
<text x="292.7" y="237.1">74HC1G14W</text>
<text x="296.5" y="234.6">U23</text>
<text x="69.6" y="245" transform="rotate(-90 69.6 245)">100k</text>
<text x="78.1" y="243.5">C5</text>
<text x="103.5" y="243.5">C4</text>
<text x="229.5" y="244.9">R208</text>
<text x="244.3" y="241">5.1k</text>
<text x="281.6" y="244.6" transform="rotate(-90 281.6 244.6)">GND</text>
<text x="78.1" y="248.6">1.5nF</text>
<text x="103.5" y="248.6">1.5nF</text>
<text x="232.1" y="251.3" transform="rotate(-90 232.1 251.3)">100k</text>
<text x="238.1" y="248.6">C82</text>
<text x="263.5" y="248.6">C81</text>
<text x="238.1" y="253.7">1.5nF</text>
<text x="263.5" y="253.7">1.5nF</text>
</g>
<g font-size="1.3" fill="#a90000">
<text x="104.1" y="36.8">8</text>
<text x="115.5" y="36.8">4</text>
<text x="311.1" y="39.3">8</text>
<text x="322.5" y="39.3">4</text>
<text x="78" y="54.6">2</text>
<text x="78" y="59.7">3</text>
<text x="90.7" y="57.1">1</text>
<text x="132.6" y="57.1">5</text>
<text x="145.3" y="59.7">7</text>
<text x="277.4" y="54.6">2</text>
<text x="277.4" y="59.7">3</text>
<text x="290.1" y="57.1">1</text>
<text x="332" y="57.1">5</text>
<text x="344.7" y="59.7">7</text>
<text x="132.6" y="62.2">6</text>
<text x="332" y="62.2">6</text>
<text x="189.8" y="71.1">2</text>
<text x="387.9" y="71.1">2</text>
<text x="189.8" y="76.2">4</text>
<text x="197.4" y="73.6">3</text>
<text x="387.9" y="76.2">4</text>
<text x="395.5" y="73.6">3</text>
<text x="115.5" y="123.2">8</text>
<text x="126.9" y="123.2">4</text>
<text x="311.1" y="121.9">8</text>
<text x="322.5" y="121.9">4</text>
<text x="76.8" y="138.4">2</text>
<text x="76.8" y="143.5">3</text>
<text x="89.5" y="140.9">1</text>
<text x="131.4" y="140.9">5</text>
<text x="144.1" y="143.5">7</text>
<text x="276.2" y="138.4">2</text>
<text x="276.2" y="143.5">3</text>
<text x="288.9" y="140.9">1</text>
<text x="330.8" y="140.9">5</text>
<text x="343.5" y="143.5">7</text>
<text x="131.4" y="146">6</text>
<text x="330.8" y="146">6</text>
<text x="186" y="154.9">2</text>
<text x="386.6" y="154.9">2</text>
<text x="186" y="160">4</text>
<text x="193.6" y="157.5">3</text>
<text x="386.6" y="160">4</text>
<text x="394.3" y="157.5">3</text>
<text x="59" y="210.8">2</text>
<text x="59" y="215.9">4</text>
<text x="66.6" y="213.3">3</text>
<text x="97.8" y="211.5" transform="rotate(-90 97.8 211.5)">2</text>
<text x="217.7" y="212.1">2</text>
<text x="225.4" y="214.6">3</text>
<text x="100.9" y="217.1">3</text>
<text x="217.7" y="217.1">4</text>
<text x="257.8" y="216.6" transform="rotate(-90 257.8 216.6)">2</text>
<text x="97.8" y="224.2" transform="rotate(-90 97.8 224.2)">1</text>
<text x="260.9" y="222.2">3</text>
<text x="121.9" y="228" transform="rotate(-90 121.9 228)">5</text>
<text x="257.8" y="229.3" transform="rotate(-90 257.8 229.3)">1</text>
<text x="280.6" y="233.1" transform="rotate(-90 280.6 233.1)">5</text>
<text x="114.9" y="234.9">2</text>
<text x="135.2" y="234.9">4</text>
<text x="121.9" y="243.3" transform="rotate(-90 121.9 243.3)">3</text>
<text x="273.6" y="240">2</text>
<text x="293.9" y="240">4</text>
<text x="280.6" y="248.4" transform="rotate(-90 280.6 248.4)">3</text>
</g>
<g font-size="1.2" fill="#006464">
<text x="170.3" y="46.3">R15</text>
<text x="368.6" y="47">R178</text>
<text x="107.8" y="53.5">R11</text>
<text x="33.9" y="57.4">R9</text>
<text x="53.5" y="57.1">R10</text>
<text x="236.1" y="57.4">R172</text>
<text x="252.8" y="57.4">R173</text>
<text x="306.7" y="56.4">R174</text>
<text x="306.4" y="69.1">R175</text>
<text x="106.3" y="74.9">R12</text>
<text x="136.8" y="75.4">R14</text>
<text x="337.4" y="75.7">R177</text>
<text x="124.6" y="83.7">R13</text>
<text x="311.5" y="80.4">R176</text>
<text x="357.7" y="79.4">R179</text>
<text x="157.1" y="84.4">R16</text>
<text x="166.5" y="130.8">R170</text>
<text x="105.2" y="137.2">R166</text>
<text x="368.7" y="133.5" transform="rotate(-90 368.7 133.5)">R186</text>
<text x="32.1" y="141.2">R164</text>
<text x="51.4" y="141.2">R165</text>
<text x="255.4" y="141.2">R181</text>
<text x="229.2" y="147.8">R180</text>
<text x="297" y="144.1">R182</text>
<text x="100.4" y="158">R167</text>
<text x="136.2" y="159">R169</text>
<text x="297.8" y="157.1">R183</text>
<text x="333.8" y="158.7">R185</text>
<text x="114.1" y="163.2">R168</text>
<text x="156.3" y="163.9">R171</text>
<text x="311.2" y="165.7">R184</text>
<text x="355.9" y="166.7">R187</text>
</g>
</svg>
